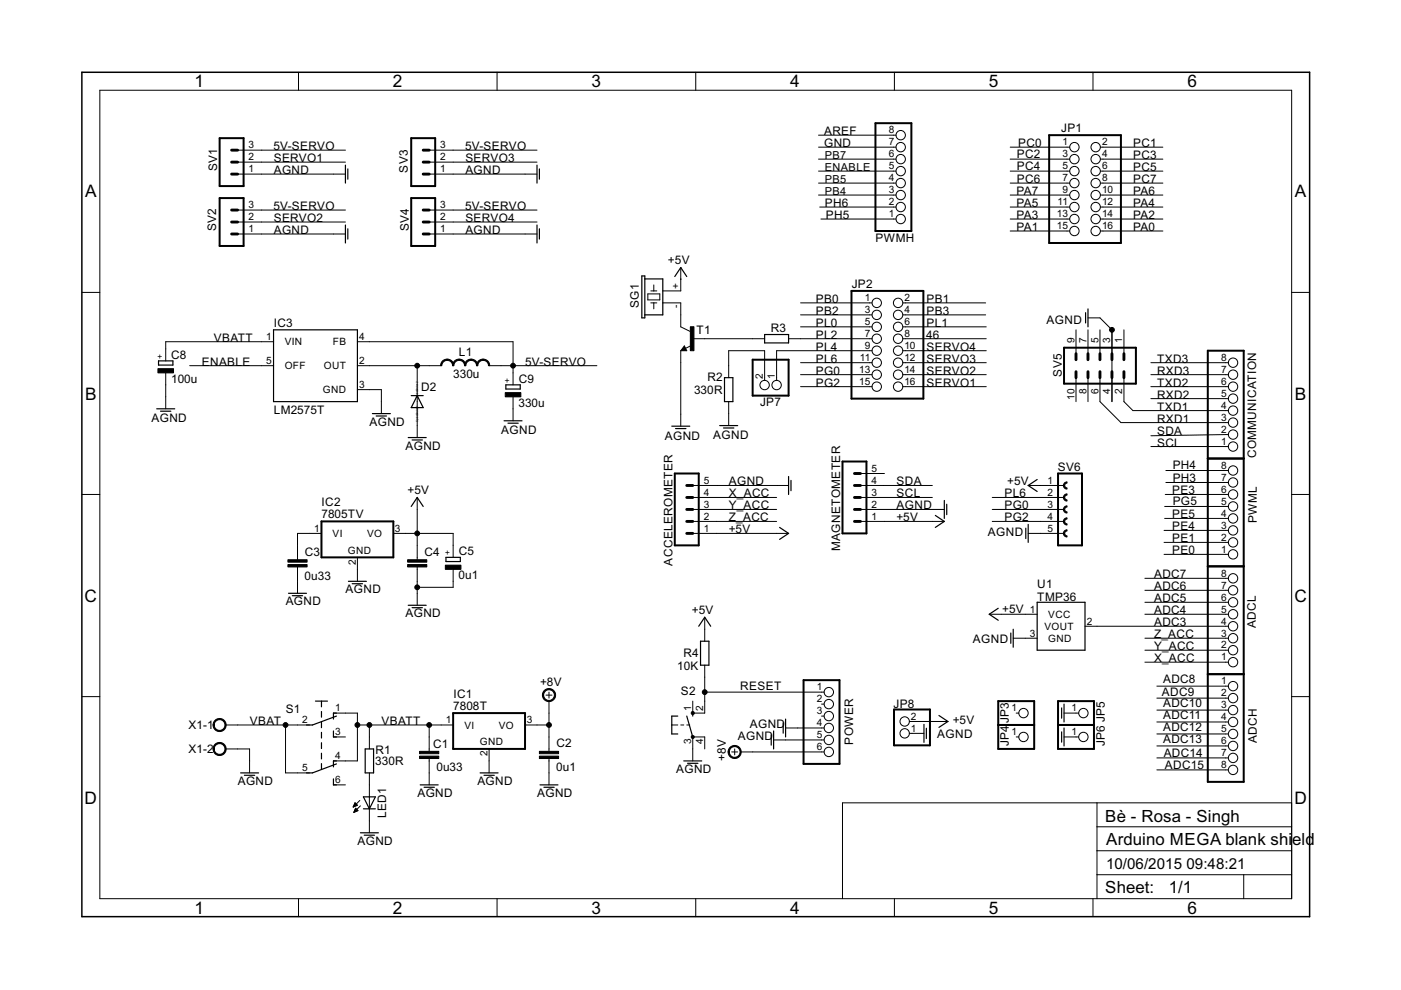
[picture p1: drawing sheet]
<svg xmlns="http://www.w3.org/2000/svg" width="297mm" height="210mm" viewBox="0 0 297 210" stroke-linecap="round" stroke-linejoin="round" font-family="sans-serif">
<g fill="none" stroke="#000" stroke-width=".42">
<path d="M46.6 29.3h5v10.2h-5zM87.2 29.3h5.1v10.2h-5.1zM185.6 26.1h7.6v22.9h-7.6zM222.4 28.7h15.3v22.8h-15.3zM46.6 42h5v10.2h-5zM87.2 42h5.1v10.2h-5.1zM159.6 76.3h7.6v7.6h-7.6zM180.5 61.7h15.3v22.8h-15.3zM225.6 73.7h15.2v7.6h-15.2zM256.1 74.4h7.6v91.4h-7.6zM178.6 97.9h5.1v15.2h-5.1zM256.1 97.2h7.6"/>
<path d="M68.2 110.6h15.2v7.6h-15.2zM143.1 100.4h5v15.2h-5zM224.3 100.4h5.1v15.2h-5.1zM256.1 120.1h7.6M96.1 151.2h15.2v7.6h-15.2zM170.4 144.2h7.6v17.8h-7.6zM189.5 150.4h7.7v7.6h-7.7zM211.6 153.7h7.7M211.6 148.7h7.7v10.1h-7.7zM224.3 153.7h7.6M224.3 148.7h7.6v10.1h-7.6zM256.1 142.9h7.6"/>
</g>
<g fill="none" stroke="#000" stroke-width=".21">
<path d="M21.2 19.1h252.7v171.4h-252.7zM63.3 15.3v3.8M105.4 15.3v3.8M147.5 15.3v3.8M189.6 15.3v3.8M231.7 15.3v3.8M50.4 36.9h22.8M50.4 34.4h22.8M50.4 31.8h22.8M91 36.9h22.9M91 34.4h22.9M91 31.8h22.9"/>
<path d="M173.5 38.8h16.5M173.5 36.3h16.5M173.5 33.7h16.5M173.5 31.2h16.5M173.5 28.7h16.5M214.2 38.8h12.6M214.2 36.3h12.6M214.2 33.7h12.6M214.2 31.2h12.6M233.3 38.8h13.2M233.3 36.3h13.2M233.3 33.7h13.2"/>
<path d="M233.3 31.2h13.2M50.4 49.6h22.8M50.4 47.1h22.8M50.4 44.5h22.8M91 49.6h22.9M91 47.1h22.9M91 44.5h22.9M144.3 56.7v5h-3.8M173.5 41.4h16.5M173.8 43.9h16.2M174.1 46.4h15.9M214.2 46.4h12.6"/>
<path d="M214.2 43.9h12.6M214.2 41.4h12.6M214.2 49h12.6M233.3 46.4h13.2M233.3 43.9h13.2M233.3 41.4h13.2M233.3 49h13.2M17.4 62h3.8M35.1 79.1v7.6M40.2 77.5h17.8M58 72.5h-22.9v4M75.8 77.5h17.7"/>
<path d="M75.8 72.5h33v9.1M88.5 77.5v15.3M103.7 77.5h22.9M137.4 62.3h2.5v1.3h-2.5zM138 64.2h1.3M138 61.7h1.3M138.6 60.4v1.3M138.6 64.2v1.3M140.5 64.2h3.8v5.1l2.1 1M144.3 74.4v16M145.1 73.3l.5 1.1h-1.3zM146.6 73.3l-1.3 .6"/>
<path d="M146.9 71.8h15.2M167.2 71.8h17.7M169.7 79.4h15.2M169.7 76.9h15.2M169.7 64.2h15.2M169.7 66.8h15.2M169.7 69.3h15.2M184.9 74.4h-20.2v6.2M191.4 79.4h17.7M191.4 76.9h17.7M191.4 64.2h17.6M191.4 66.8h17.6"/>
<path d="M191.4 69.3h17.7M191.4 71.8h17.7M191.4 74.4h17.7M228.1 69.9v5.1M230.7 67.4h2.5l2.6 2.5v15.3M230.7 69.9v5.1M233.2 69.9v5.1M238.3 69.9v5.1M244 79.4h16.5M244 76.9h16.5M273.9 62h3.8M75.8 82.6h5.1v5.1"/>
<path d="M108.8 84.1v5.1M154.5 80.1v-5.7h7.6v6.2M154.5 85.2v5M169.7 82h15.2M191.4 82h17.7M228.1 80.1v5.1M230.7 80.1v5.1M233.2 80.1v5.1l4.5 4.4h22.8M238.3 80.1v5.1l1.9 1.9h20.3M244 94.7h16.5M244 84.5h16.5M244 82h16.5"/>
<path d="M247.2 99.8h13.3M260.5 92.1l-16.5 .3M17.4 104.8h3.8M68.2 113.1h-5.1v5.6M75.8 118.2v5.1M83.4 113.1h12.7v5.1M88.5 105.5v13.2M146.9 113.1h20.3M146.9 102.9h20.3M146.9 105.5h17.8M146.9 108h17.8M146.9 110.6h17.8"/>
<path d="M182.4 102.9h15.3M182.4 105.5h15.3M182.4 108h17.8M182.4 110.6h17.8M182.4 100.4h5.1M210.4 105.5h15.2M210.4 108h15.2M210.4 110.6h15.2M218 113.1h7.6M218 102.9h7.6M246.8 117.5h13.7M246.8 115h13.7"/>
<path d="M246.8 112.5h13.7M246.9 109.9h13.6M246.9 107.4h13.6M247.1 104.8h13.4M247.2 102.3h13.3M273.9 104.8h3.8M63.1 120.2v5.6M88.5 120.2v8.1M96.1 120.7v3.8h-7.6M149.4 130.9v5.1M209.7 130.2h10.2M214.8 135.3h5.1"/>
<path d="M230 132.8h30.5M242.7 137.9h17.8M242.7 135.3h17.8M242.7 130.2h17.8M242.7 127.7h17.8M242.7 125.2h17.8M242.7 122.6h17.8M17.4 147.7h3.8M47.8 153.7h17.8M47.8 158.8h5.1v5.1M60.5 153.7v10.2h5.1M70.7 151.2h5.1v10.1h-5.1"/>
<path d="M70.7 156.3h2.5M75.8 153.7h20.3M78.3 153.7v5.1M91 153.7v5.6M103.7 158.8v5.1M111.3 153.7h5.1M115.8 147.4h1.2M116.4 146.7v1.3M116.4 148.7v10.6M142.4 153.7h1.3M144.3 153.7h.7M145.6 153.7h.6"/>
<path d="M149.4 146.7h25.3M149.4 141v10.2h-2.5v-2.5M149.4 158.8v-2.5h-2.5v5M155.1 159.4h1.3M155.8 158.8v1.3M157 159.4h17.7M164 156.9h10.7M166.6 154.3h8.1M174.2 149.3h.5M174.2 151.8h.5M192.8 155.5h3.1M192.8 153h8.2"/>
<path d="M215.5 151.2h.5M215.5 156.3h.5M225.6 151.2h3.1M225.6 156.3h3.1M242.7 140.4h17.8M245.3 145.5h15.2M245.3 148h15.2M245.3 150.6h15.2M245.3 153.1h15.2M245.3 155.6h15.2M245.3 158.2h15.2M273.9 147.7h3.8"/>
<path d="M70.7 166.4h2.5M74.9 171.1h.1M75 171h.3M75 170.8h.5M75.1 170.7h.6M75.1 172.1h.1M75.1 170.6h.5M75.1 172h.4M75.2 170.5h.3M75.2 171.9h.6M75.2 170.3h.2M75.2 171.8h.6"/>
<path d="M75.2 171.7h.5M75.3 170.2l-.4 .9M75.3 170.2l.5 .5-.9 .4M75.3 170.2h.1M75.3 171.6h.3M75.4 171.4h.1M75.4 171.4l.5 .5-.9 .4zM76.3 169.7l-1.4 1.4M76.4 170.9l-1.4 1.4M78.3 163.9v12.7M91 160.8v5.6M116.4 160.8v5.6"/>
<path d="M232.6 170.2v20.3M232.6 175.3h41.3M245.3 160.7h15.2M245.3 163.2h15.2M273.9 170.2h-95.3v20.3M63.3 190.5v3.9M105.4 190.5v3.9M147.5 190.5v3.9M189.6 190.5v3.9M231.7 190.5v3.9M232.6 185.5h41.3M232.6 180.4h41.3"/>
<path d="M263.7 185.5v5"/>
<circle cx="191" cy="36.3" r=".99"/>
<circle cx="191" cy="33.7" r=".99"/>
<circle cx="191" cy="28.7" r=".99"/>
<circle cx="191" cy="38.8" r=".99"/>
<circle cx="191" cy="31.2" r=".99"/>
<circle cx="227.8" cy="33.7" r=".99"/>
<circle cx="227.8" cy="31.2" r=".99"/>
<circle cx="227.8" cy="36.3" r=".99"/>
<circle cx="227.8" cy="38.8" r=".99"/>
<circle cx="232.3" cy="36.3" r=".99"/>
<circle cx="232.3" cy="31.2" r=".99"/>
<circle cx="232.3" cy="33.7" r=".99"/>
<circle cx="232.3" cy="38.8" r=".99"/>
<circle cx="191" cy="41.4" r=".99"/>
<circle cx="191" cy="46.4" r=".99"/>
<circle cx="191" cy="43.9" r=".99"/>
<circle cx="227.8" cy="41.4" r=".99"/>
<circle cx="227.8" cy="43.9" r=".99"/>
<circle cx="227.8" cy="49" r=".99"/>
<circle cx="227.8" cy="46.4" r=".99"/>
<circle cx="232.3" cy="41.4" r=".99"/>
<circle cx="232.3" cy="46.4" r=".99"/>
<circle cx="232.3" cy="43.9" r=".99"/>
<circle cx="232.3" cy="49" r=".99"/>
<circle cx="185.9" cy="64.2" r=".99"/>
<circle cx="185.9" cy="69.3" r=".99"/>
<circle cx="185.9" cy="71.8" r=".99"/>
<circle cx="185.9" cy="66.8" r=".99"/>
<circle cx="185.9" cy="74.4" r=".99"/>
<circle cx="185.9" cy="76.9" r=".99"/>
<circle cx="185.9" cy="79.4" r=".99"/>
<circle cx="190.4" cy="66.8" r=".99"/>
<circle cx="190.4" cy="64.2" r=".99"/>
<circle cx="190.4" cy="71.8" r=".99"/>
<circle cx="190.4" cy="74.4" r=".99"/>
<circle cx="190.4" cy="79.4" r=".99"/>
<circle cx="190.4" cy="69.3" r=".99"/>
<circle cx="190.4" cy="76.9" r=".99"/>
<circle cx="261.4" cy="79.4" r=".99"/>
<circle cx="261.4" cy="76.9" r=".99"/>
<circle cx="162.1" cy="81.6" r=".99"/>
<circle cx="164.7" cy="81.6" r=".99"/>
<circle cx="185.9" cy="82" r=".99"/>
<circle cx="190.4" cy="82" r=".99"/>
<circle cx="261.4" cy="92.1" r=".99"/>
<circle cx="261.4" cy="99.8" r=".99"/>
<circle cx="261.4" cy="94.7" r=".99"/>
<circle cx="261.4" cy="89.6" r=".99"/>
<circle cx="261.4" cy="87.1" r=".99"/>
<circle cx="261.4" cy="84.5" r=".99"/>
<circle cx="261.4" cy="82" r=".99"/>
<circle cx="261.4" cy="107.4" r=".99"/>
<circle cx="261.4" cy="115" r=".99"/>
<circle cx="261.4" cy="112.5" r=".99"/>
<circle cx="261.4" cy="117.5" r=".99"/>
<circle cx="261.4" cy="109.9" r=".99"/>
<circle cx="261.4" cy="104.8" r=".99"/>
<circle cx="261.4" cy="102.3" r=".99"/>
<circle cx="261.4" cy="137.9" r=".99"/>
<circle cx="261.4" cy="132.8" r=".99"/>
<circle cx="261.4" cy="125.2" r=".99"/>
<circle cx="261.4" cy="135.3" r=".99"/>
<circle cx="261.4" cy="127.7" r=".99"/>
<circle cx="261.4" cy="122.6" r=".99"/>
<circle cx="261.4" cy="130.2" r=".99"/>
<circle cx="175.7" cy="156.9" r=".99"/>
<circle cx="175.7" cy="154.3" r=".99"/>
<circle cx="175.7" cy="146.7" r=".99"/>
<circle cx="175.7" cy="159.4" r=".99"/>
<circle cx="175.7" cy="149.3" r=".99"/>
<circle cx="175.7" cy="151.8" r=".99"/>
<circle cx="191.8" cy="155.5" r=".99"/>
<circle cx="191.8" cy="153" r=".99"/>
<circle cx="217" cy="151.2" r=".99"/>
<circle cx="217" cy="156.3" r=".99"/>
<circle cx="229.7" cy="156.3" r=".99"/>
<circle cx="229.7" cy="151.2" r=".99"/>
<circle cx="261.4" cy="145.5" r=".99"/>
<circle cx="261.4" cy="148" r=".99"/>
<circle cx="261.4" cy="155.6" r=".99"/>
<circle cx="261.4" cy="140.4" r=".99"/>
<circle cx="261.4" cy="150.6" r=".99"/>
<circle cx="261.4" cy="158.2" r=".99"/>
<circle cx="261.4" cy="153.1" r=".99"/>
<circle cx="261.4" cy="160.7" r=".99"/>
<circle cx="261.4" cy="163.2" r=".99"/>
</g>
<g fill="none" stroke="#000" stroke-width=".25">
<path d="M73.2 35v3.8M73.7 35.8v2.2M113.9 35v3.8M114.4 35.8v2.2M73.2 47.7v3.8M73.7 48.5v2.2M113.9 47.7v3.8M114.4 48.5v2.2M136.1 58.5h.6v8.9h-.6zM136.7 59.1h3.8v7.7h-3.8M143.1 58.6l1.2-1.9 1.3 1.9M33.6 76.5h3.1v.9h-3.1z"/>
<path d="M58 69.9h17.8v15.3h-17.8zM145.1 73.9l-.1 .2h.4l-.3-.5-.5 .6h.8M162.1 70.9h5.1v1.8h-5.1zM230.2 66.3v2.2M230.7 65.5v3.8M33.2 86.7h3.8M34 87.2h2.2M79 87.7h3.8M79.8 88.2h2.1M86.6 92.8h3.8M87.2 83.9h2.5M87.4 93.3h2.2"/>
<path d="M88.5 83.9l1.2 2.5h-2.5zM106.9 89.2h3.8M107.3 81.6h3v.9h-3zM107.7 89.7h2.2M142.4 90.4h3.8M143.2 90.9h2.2M152.6 90.2h3.8M153.4 90.7h2.2M153.6 80.1h1.8v5.1h-1.8zM87.2 107.4l1.3-1.9 1.2 1.9M94.6 118.2h3v.9h-3zM165.3 111.8l1.9 1.3-1.9 1.3"/>
<path d="M167.2 101v3.8M167.7 101.9v2.1M198.3 109.3l1.9 1.3-1.9 1.2M200.2 106.1v3.8M200.7 106.9v2.2M217.5 112v2.2M218 111.2v3.8M219.9 101.7l-1.9 1.2 1.9 1.3M61.2 125.8h3.8M62 126.3h2.2M73.9 123.3h3.8M74.7 123.8h2.2"/>
<path d="M86.6 128.3h3.8M87.4 128.8h2.2M148.1 132.8l1.3-1.9 1.3 1.9M148.5 136h1.8v5h-1.8zM211.6 129l-1.9 1.2 1.9 1.3M214.3 134.2v2.2M214.8 133.4v3.8M219.9 127.7h10.1v10.2h-10.1zM66.9 148.7h2.5M68.2 148.7v1.2M68.2 150.9v1.2M68.2 153.1v1.2"/>
<path d="M68.2 155.3v1.2M68.2 157.5v1.2M68.2 159.7v1.2M70.7 155v1.3h.6M71.3 151.8l-5 1.9h-1.3M71.3 151.2h-.6v1.3M77.4 158.8h1.8v5.1h-1.8zM143.7 151.8h-1.3v3.8h1.3M145.6 151.8l1.3 4.5M146.9 151.2v.6M163.5 155.8v2.2M164 155v3.8"/>
<path d="M166.1 153.3v2.1M166.6 152.5v3.8M195.9 153.6v3.8M196.4 154.4v2.2M199.1 151.7l1.9 1.3-1.9 1.2M225.1 150.1v2.2M225.1 155.2v2.2M225.6 149.3v3.8M225.6 154.3v3.9M51 163.9h3.8M51.8 164.4h2.2M68.2 161.9v1.2"/>
<path d="M70.7 165.1v1.3h.6M71.3 161.3h-.6v1.3M71.3 162l-5 1.9h-1.3M76.4 176.6h3.8M77 169h2.6l-1.3 2.5zM77 171.5h2.6M77.2 177.1h2.2M89.1 166.4h3.8M89.9 166.9h2.2M101.8 163.9h3.8M102.6 164.4h2.2M114.5 166.4h3.8"/>
<path d="M115.3 166.9h2.2M145 161.3h3.8M145.8 161.8h2.2"/>
</g>
<g fill="#000" stroke="#000" stroke-width=".21">
<path d="M93.8 76.5l1-.4v.3l-.9 .4-.2 .7h-.3z" fill-rule="evenodd"/>
<path d="M94.8 76.1a1.37 1.37 0 0 1 1.4 1.4h-.3l-.2-.7-.4-.3-.5-.1z" fill-rule="evenodd"/>
<path d="M96.4 76.5l.9-.4v.3l-.8 .4-.3 .7h-.3z" fill-rule="evenodd"/>
<path d="M97.3 76.1a1.37 1.37 0 0 1 1.4 1.4h-.2l-.2-.7-.4-.3-.6-.1z" fill-rule="evenodd"/>
<path d="M98.9 76.5l1-.4v.3l-.9 .4-.3 .7h-.2z" fill-rule="evenodd"/>
<path d="M99.9 76.1a1.37 1.37 0 0 1 1.4 1.4h-.3l-.2-.7-.4-.3-.5-.1z" fill-rule="evenodd"/>
<path d="M101.4 76.5l1-.4v.3l-.9 .4-.2 .7h-.3z" fill-rule="evenodd"/>
<path d="M102.4 76.1a1.37 1.37 0 0 1 1.4 1.4h-.2l-.3-.7-.4-.3-.5-.1z" fill-rule="evenodd"/>
<path d="M225.7 107.5l.5-.2v.2a.51 .51 0 0 0-.5 .5 .51 .51 0 0 0 .5 .5v.3a.76 .76 0 0 1-.7-.5 .76 .76 0 0 1 .2-.8z" fill-rule="evenodd"/>
<path d="M225.7 104.9l.5-.2v.3a.51 .51 0 0 0-.5 .5 .51 .51 0 0 0 .5 .5v.2a.76 .76 0 0 1-.7-.4 .76 .76 0 0 1 .2-.9z" fill-rule="evenodd"/>
<path d="M225.7 102.4l.5-.2v.2a.51 .51 0 0 0-.5 .5 .51 .51 0 0 0 .5 .5v.3a.76 .76 0 0 1-.7-.5 .76 .76 0 0 1 .2-.8z" fill-rule="evenodd"/>
<path d="M225.7 112.5l.5-.2v.3a.51 .51 0 0 0-.5 .5 .51 .51 0 0 0 .5 .5v.3a.76 .76 0 0 1-.7-.5 .76 .76 0 0 1 .2-.9z" fill-rule="evenodd"/>
<path d="M225.7 110l.5-.2v.2a.51 .51 0 0 0-.5 .6 .51 .51 0 0 0 .5 .5v.2a.76 .76 0 0 1-.7-.5 .76 .76 0 0 1 .2-.8z" fill-rule="evenodd"/>
<path d="M45.6 152.8a1.4 1.4 0 0 1 2.2 .2 1.4 1.4 0 0 1-.9 2.1 1.4 1.4 0 0 1-1.7-1.4h.2a1.14 1.14 0 0 1 1.7-.9 1.14 1.14 0 0 1 .1 1.9 1.14 1.14 0 0 1-1.8-.7v-.3h-.2z" fill-rule="evenodd"/>
<path d="M45.6 157.8a1.4 1.4 0 0 1 2.2 .3 1.4 1.4 0 0 1-.9 2 1.4 1.4 0 0 1-1.7-1.3h.2a1.14 1.14 0 0 1 1.7-.9 1.14 1.14 0 0 1 .1 1.9 1.14 1.14 0 0 1-1.8-.7v-.3h-.2z" fill-rule="evenodd"/>
<path d="M115.4 146.4a1.4 1.4 0 0 1 2.2 .2 1.4 1.4 0 0 1-.8 2.1 1.4 1.4 0 0 1-1.8-1.3h.3a1.15 1.15 0 0 1 1.6-1.1 1.15 1.15 0 0 1 .3 1.9 1.15 1.15 0 0 1-1.9-.5v-.3h-.3z" fill-rule="evenodd"/>
<path d="M146.6 150.9h.5v.5h-.5z" fill-rule="evenodd"/>
<path d="M154.7 158.5a1.4 1.4 0 0 1 2.3 .2 1.4 1.4 0 0 1-.9 2.1 1.4 1.4 0 0 1-1.7-1.4h.2a1.15 1.15 0 0 1 1.6-1 1.15 1.15 0 0 1 .3 1.9 1.15 1.15 0 0 1-1.8-.6l-.1-.3h-.2z" fill-rule="evenodd"/>
<circle cx="88.5" cy="77.5" r=".51"/>
<circle cx="108.8" cy="77.5" r=".51"/>
<circle cx="235.8" cy="69.9" r=".51"/>
<circle cx="88.5" cy="113.1" r=".51"/>
<circle cx="88.5" cy="124.5" r=".51"/>
<circle cx="60.5" cy="153.7" r=".51"/>
<circle cx="75.8" cy="153.7" r=".51"/>
<circle cx="78.3" cy="153.7" r=".51"/>
<circle cx="91" cy="153.7" r=".51"/>
<circle cx="116.4" cy="153.7" r=".51"/>
<circle cx="146.9" cy="156.3" r=".33"/>
<circle cx="149.4" cy="146.7" r=".51"/>
</g>
<path d="M33.5 78.2h3.3v.9h-3.3zM146.4 69.3h.7v5.1h-.7zM107.1 83.2h3.3v.9h-3.3zM61 119.7h4.1v.5h-4.1zM61 118.7h4.1v.5h-4.1zM86.4 119.7h4.1v.5h-4.1zM86.4 118.7h4.1v.5h-4.1zM94.4 119.8h3.3v.9h-3.3zM89 159.3h4v.5h-4zM114.4 159.3h4v.5h-4zM89 160.3h4v.5h-4zM114.4 160.3h4v.5h-4z" fill="#000" stroke="#000" stroke-width=".21"/>
<g fill="none" stroke="#000" stroke-width=".61">
<path d="M49.1 31.8h1.3M49.1 34.4h1.3M49.1 36.9h1.3M89.7 31.8h1.3M89.7 34.4h1.3M89.7 36.9h1.3M49.1 44.5h1.3M49.1 47.1h1.3M49.1 49.6h1.3M89.7 44.5h1.3M89.7 47.1h1.3M89.7 49.6h1.3"/>
<path d="M228.1 75v1.3M228.1 78.8v1.3M230.7 75v1.3M230.7 78.8v1.3M233.2 75v1.3M233.2 78.8v1.3M235.8 75v1.3M235.8 78.8v1.3M238.3 75v1.3M238.3 78.8v1.3M145.6 108h1.3M145.6 110.6h1.3"/>
<path d="M145.6 113.1h1.3M145.6 102.9h1.3M145.6 105.5h1.3M181.2 108h1.2M181.2 110.6h1.2M181.2 102.9h1.2M181.2 105.5h1.2M181.2 100.4h1.2"/>
</g>
<path d="M17.4 15.3h260.3v179.1h-260.3z" fill="none" stroke="#000" stroke-width=".32"/>
<g font-size="4.1">
<text x="41.2" y="18.5">1</text>
<text x="83.3" y="18.5">2</text>
<text x="125.4" y="18.5">3</text>
<text x="167.6" y="18.5">4</text>
<text x="209.7" y="18.5">5</text>
<text x="251.8" y="18.5">6</text>
<text x="18" y="41.9">A</text>
<text x="274.5" y="41.9">A</text>
<text x="18" y="84.7">B</text>
<text x="274.5" y="84.7">B</text>
<text x="17.9" y="127.6">C</text>
<text x="274.4" y="127.6">C</text>
<text x="17.9" y="170.4">D</text>
<text x="274.4" y="170.4">D</text>
<text x="41.2" y="193.7">1</text>
<text x="83.3" y="193.7">2</text>
<text x="125.4" y="193.7">3</text>
<text x="167.6" y="193.7">4</text>
<text x="209.7" y="193.7">5</text>
<text x="251.8" y="193.7">6</text>
</g>
<g font-size="4">
<text x="234.3" y="174.3">Bè - Rosa - Singh</text>
<text x="234.6" y="179.1">Arduino MEGA blank shi</text>
<text x="274" y="179.1">eld</text>
<text x="234.3" y="189.4">Sheet:</text>
<text x="247.8" y="189.3">1/1</text>
</g>
<g font-size="3.6">
<text x="234.5" y="184.2">10/06/2015</text>
<text x="251.6" y="184.2">09:48:21</text>
</g>
<g font-size="2.8">
<text x="174.7" y="28.5">AREF</text>
<text x="225" y="28">JP1</text>
<text x="58" y="31.8">5V-SERVO</text>
<text x="58" y="34.4">SERVO1</text>
<text x="98.6" y="31.8">5V-SERVO</text>
<text x="98.7" y="34.4">SERVO3</text>
<text x="174.7" y="31.1">GND</text>
<text x="215.6" y="33.5">PC2</text>
<text x="215.9" y="31.2">PC0</text>
<text x="240.3" y="31.2">PC1</text>
<text x="240.3" y="33.7">PC3</text>
<text x="46.1" y="36.4" transform="rotate(-90 46.1 36.4)">SV1</text>
<text x="58" y="36.9">AGND</text>
<text x="86.4" y="36.6" transform="rotate(-90 86.4 36.6)">SV3</text>
<text x="98.7" y="36.9">AGND</text>
<text x="215.5" y="41.4">PA7</text>
<text x="215.6" y="36">PC4</text>
<text x="215.6" y="38.8">PC6</text>
<text x="240.3" y="36.3">PC5</text>
<text x="240.3" y="38.8">PC7</text>
<text x="240.3" y="41.4">PA6</text>
<text x="58" y="44.5">5V-SERVO</text>
<text x="58" y="47.1">SERVO2</text>
<text x="98.6" y="44.5">5V-SERVO</text>
<text x="98.7" y="47.1">SERVO4</text>
<text x="174.9" y="43.9">PH6</text>
<text x="175.1" y="46.4">PH5</text>
<text x="215.5" y="46.4">PA3</text>
<text x="215.5" y="43.9">PA5</text>
<text x="240.3" y="46.4">PA2</text>
<text x="240.3" y="43.9">PA4</text>
<text x="45.8" y="49.1" transform="rotate(-90 45.8 49.1)">SV2</text>
<text x="58" y="49.6">AGND</text>
<text x="86.7" y="49.1" transform="rotate(-90 86.7 49.1)">SV4</text>
<text x="98.7" y="49.6">AGND</text>
<text x="185.6" y="51.4">PWMH</text>
<text x="215.5" y="49">PA1</text>
<text x="240.3" y="49">PA0</text>
<text x="141.6" y="56">+5V</text>
<text x="135.4" y="65.3" transform="rotate(-90 135.4 65.3)">SG1</text>
<text x="173" y="64.2">PB0</text>
<text x="180.6" y="61">JP2</text>
<text x="196.4" y="64.2">PB1</text>
<text x="58" y="69.3">IC3</text>
<text x="147.7" y="70.8">T1</text>
<text x="163.4" y="70.3">R3</text>
<text x="173" y="66.7">PB2</text>
<text x="173" y="69.3">PL0</text>
<text x="173" y="71.8">PL2</text>
<text x="196.4" y="71.8">46</text>
<text x="196.4" y="66.7">PB3</text>
<text x="196.4" y="69.3">PL1</text>
<text x="221.9" y="68.7">AGND</text>
<text x="36.3" y="76">C8</text>
<text x="42.8" y="77.5">ENABLE</text>
<text x="45.3" y="72.5">VBATT</text>
<text x="97.3" y="75.5">L1</text>
<text x="111.3" y="77.5">5V-SERVO</text>
<text x="173" y="74.4">PL4</text>
<text x="173" y="76.9">PL6</text>
<text x="196.4" y="76.9">SERVO3</text>
<text x="196.4" y="74.4">SERVO4</text>
<text x="245.3" y="76.9">TXD3</text>
<text x="36.3" y="81.1">100u</text>
<text x="89.3" y="82.9">D2</text>
<text x="96.1" y="80.1">330u</text>
<text x="110" y="81.1">C9</text>
<text x="147.2" y="83.6">330R</text>
<text x="150" y="80.8">R2</text>
<text x="173" y="79.4">PG0</text>
<text x="173" y="82">PG2</text>
<text x="196.4" y="82">SERVO1</text>
<text x="196.4" y="79.4">SERVO2</text>
<text x="225.1" y="79.9" transform="rotate(-90 225.1 79.9)">SV5</text>
<text x="245.3" y="79.4">RXD3</text>
<text x="245.3" y="82">TXD2</text>
<text x="32.1" y="89.5">AGND</text>
<text x="58" y="87.7">LM2575T</text>
<text x="109.9" y="86.2">330u</text>
<text x="161.1" y="86">JP7</text>
<text x="245.3" y="89.6">RXD1</text>
<text x="245.3" y="87.1">TXD1</text>
<text x="245.3" y="84.5">RXD2</text>
<text x="78.4" y="90.2">AGND</text>
<text x="86" y="95.3">AGND</text>
<text x="106.3" y="92">AGND</text>
<text x="141" y="93.3">AGND</text>
<text x="151.2" y="93">AGND</text>
<text x="245.3" y="92.1">SDA</text>
<text x="245.3" y="94.7">SCL</text>
<text x="224.3" y="99.9">SV6</text>
<text x="248.6" y="99.5">PH4</text>
<text x="266.4" y="97.2" transform="rotate(-90 266.4 97.2)">COMMUNICATION</text>
<text x="68.2" y="107.4">IC2</text>
<text x="86.4" y="104.7">+5V</text>
<text x="154.5" y="102.9">AGND</text>
<text x="154.5" y="105.5">X_ACC</text>
<text x="190.1" y="102.9">SDA</text>
<text x="190.1" y="105.5">SCL</text>
<text x="213" y="105.5">PL6</text>
<text x="213.5" y="102.9">+5V</text>
<text x="248.5" y="104.8">PE3</text>
<text x="248.6" y="102.3">PH3</text>
<text x="248.6" y="107.1">PG5</text>
<text x="68.1" y="109.9">7805TV</text>
<text x="154.5" y="113.1">+5V</text>
<text x="154.5" y="108">Y_ACC</text>
<text x="154.5" y="110.6">Z_ACC</text>
<text x="190.1" y="110.6">+5V</text>
<text x="190.1" y="108">AGND</text>
<text x="209.5" y="113.6">AGND</text>
<text x="213" y="108">PG0</text>
<text x="213" y="110.6">PG2</text>
<text x="248.5" y="109.9">PE5</text>
<text x="248.5" y="112.5">PE4</text>
<text x="266.5" y="110.9" transform="rotate(-90 266.5 110.9)">PWML</text>
<text x="64.6" y="117.8">C3</text>
<text x="90" y="117.8">C4</text>
<text x="97.3" y="117.7">C5</text>
<text x="142.6" y="119.9" transform="rotate(-90 142.6 119.9)">ACCELEROMETER</text>
<text x="178.1" y="116.9" transform="rotate(-90 178.1 116.9)">MAGNETOMETER</text>
<text x="248.5" y="115">PE1</text>
<text x="248.5" y="117.5">PE0</text>
<text x="64.6" y="122.9">0u33</text>
<text x="73.3" y="125.8">AGND</text>
<text x="97.2" y="122.8">0u1</text>
<text x="219.9" y="124.6">U1</text>
<text x="244.7" y="125">ADC6</text>
<text x="244.7" y="122.5">ADC7</text>
<text x="60.6" y="128.3">AGND</text>
<text x="86" y="130.9">AGND</text>
<text x="146.7" y="130.1">+5V</text>
<text x="212.5" y="130">+5V</text>
<text x="219.9" y="127.4">TMP36</text>
<text x="244.7" y="130.1">ADC4</text>
<text x="244.7" y="127.6">ADC5</text>
<text x="206.3" y="136.3">AGND</text>
<text x="244.7" y="132.6">ADC3</text>
<text x="244.7" y="137.7">Y_ACC</text>
<text x="244.7" y="135.2">Z_ACC</text>
<text x="266.2" y="133.2" transform="rotate(-90 266.2 133.2)">ADCL</text>
<text x="143.6" y="142">10K</text>
<text x="144.9" y="139.2">R4</text>
<text x="244.7" y="140.3">X_ACC</text>
<text x="96.1" y="148">IC1</text>
<text x="114.5" y="145.5">+8V</text>
<text x="144.4" y="147.4">S2</text>
<text x="157" y="146.2">RESET</text>
<text x="246.3" y="147.6">ADC9</text>
<text x="246.6" y="144.8">ADC8</text>
<text x="246.6" y="149.9">ADC10</text>
<text x="40" y="154.6">X1-1</text>
<text x="53" y="153.7">VBAT</text>
<text x="60.6" y="151.2">S1</text>
<text x="80.9" y="153.7">VBATT</text>
<text x="96.1" y="150.5">7808T</text>
<text x="159" y="154.4">AGND</text>
<text x="189.4" y="150">JP8</text>
<text x="202" y="153.5">+5V</text>
<text x="213.9" y="153.3" transform="rotate(-90 213.9 153.3)">JP3</text>
<text x="246.6" y="152.5">ADC11</text>
<text x="246.6" y="155">ADC12</text>
<text x="40" y="159.7">X1-2</text>
<text x="79.6" y="159.8">R1</text>
<text x="91.8" y="158.7">C1</text>
<text x="118" y="158.4">C2</text>
<text x="153.9" y="161.3" transform="rotate(-90 153.9 161.3)">+8V</text>
<text x="156.4" y="156.9">AGND</text>
<text x="180.9" y="157.9" transform="rotate(-90 180.9 157.9)">POWER</text>
<text x="198.7" y="156.5">AGND</text>
<text x="213.9" y="158.2" transform="rotate(-90 213.9 158.2)">JP4</text>
<text x="234.2" y="158.2" transform="rotate(-90 234.2 158.2)">JP6 JP5</text>
<text x="246.6" y="157.5">ADC13</text>
<text x="246.7" y="160.5">ADC14</text>
<text x="266.5" y="157.5" transform="rotate(-90 266.5 157.5)">ADCH</text>
<text x="50.4" y="166.4">AGND</text>
<text x="79.6" y="162.1">330R</text>
<text x="92.5" y="163.5">0u33</text>
<text x="101.2" y="166.4">AGND</text>
<text x="117.9" y="163.5">0u1</text>
<text x="143.4" y="163.9">AGND</text>
<text x="247" y="163">ADC15</text>
<text x="81.9" y="173.5" transform="rotate(-90 81.9 173.5)">LED1</text>
<text x="88.5" y="169">AGND</text>
<text x="113.9" y="169">AGND</text>
<text x="75.8" y="179.1">AGND</text>
</g>
<g font-size="2.6">
<text x="174.9" y="33.7">PB7</text>
<text x="174.9" y="38.8">PB5</text>
<text x="174.9" y="41.4">PB4</text>
<text x="174.9" y="36.3">ENABLE</text>
</g>
<g font-size="2.4">
<text x="188.4" y="28.3">8</text>
<text x="52.7" y="34">2</text>
<text x="52.7" y="31.5">3</text>
<text x="93.3" y="34">2</text>
<text x="93.3" y="31.5">3</text>
<text x="188.4" y="35.9">5</text>
<text x="188.4" y="33.4">6</text>
<text x="188.4" y="30.8">7</text>
<text x="225.3" y="30.8">1</text>
<text x="225.3" y="33.4">3</text>
<text x="225.3" y="35.9">5</text>
<text x="233.7" y="30.8">2</text>
<text x="233.7" y="33.4">4</text>
<text x="233.7" y="35.9">6</text>
<text x="52.7" y="36.6">1</text>
<text x="93.3" y="36.6">1</text>
<text x="188.4" y="41">3</text>
<text x="188.4" y="38.5">4</text>
<text x="225.3" y="38.5">7</text>
<text x="225.3" y="41">9</text>
<text x="233.7" y="38.5">8</text>
<text x="233.7" y="41">10</text>
<text x="52.7" y="46.7">2</text>
<text x="52.7" y="44.2">3</text>
<text x="93.3" y="46.7">2</text>
<text x="93.3" y="44.2">3</text>
<text x="188.4" y="46.1">1</text>
<text x="188.4" y="43.5">2</text>
<text x="224.1" y="46.1">13</text>
<text x="224.2" y="43.5">11</text>
<text x="233.7" y="43.5">12</text>
<text x="233.7" y="46.1">14</text>
<text x="52.7" y="49.3">1</text>
<text x="93.3" y="49.3">1</text>
<text x="224.1" y="48.6">15</text>
<text x="233.7" y="48.6">16</text>
<text x="144" y="65.3" transform="rotate(-90 144 65.3)">-</text>
<text x="144" y="61.3" transform="rotate(-90 144 61.3)">+</text>
<text x="183.4" y="63.9">1</text>
<text x="191.8" y="63.9">2</text>
<text x="183.4" y="66.4">3</text>
<text x="183.4" y="68.9">5</text>
<text x="183.4" y="71.5">7</text>
<text x="191.8" y="66.4">4</text>
<text x="191.8" y="68.9">6</text>
<text x="191.8" y="71.5">8</text>
<text x="56.4" y="72.1">1</text>
<text x="56.4" y="77.2">5</text>
<text x="60.4" y="73.2">VIN</text>
<text x="70.6" y="73.2">FB</text>
<text x="76.1" y="72.1">4</text>
<text x="76.1" y="77.2">2</text>
<text x="182.3" y="76.6">11</text>
<text x="183.4" y="74">9</text>
<text x="191.8" y="74">10</text>
<text x="191.8" y="76.6">12</text>
<text x="227.8" y="72.7" transform="rotate(-90 227.8 72.7)">9</text>
<text x="230.3" y="72.7" transform="rotate(-90 230.3 72.7)">7</text>
<text x="232.9" y="72.7" transform="rotate(-90 232.9 72.7)">5</text>
<text x="235.4" y="72.7" transform="rotate(-90 235.4 72.7)">3</text>
<text x="237.9" y="72.7" transform="rotate(-90 237.9 72.7)">1</text>
<text x="258.9" y="76.6">8</text>
<text x="60.4" y="78.3">OFF</text>
<text x="68.5" y="83.4">GND</text>
<text x="68.7" y="78.3">OUT</text>
<text x="76.1" y="82.3">3</text>
<text x="161.8" y="80.3" transform="rotate(-90 161.8 80.3)">2</text>
<text x="164.3" y="80.3" transform="rotate(-90 164.3 80.3)">1</text>
<text x="182.2" y="79.1">13</text>
<text x="182.2" y="81.6">15</text>
<text x="191.8" y="79.1">14</text>
<text x="191.8" y="81.6">16</text>
<text x="230.3" y="83.6" transform="rotate(-90 230.3 83.6)">8</text>
<text x="232.9" y="83.6" transform="rotate(-90 232.9 83.6)">6</text>
<text x="235.4" y="83.6" transform="rotate(-90 235.4 83.6)">4</text>
<text x="237.9" y="83.6" transform="rotate(-90 237.9 83.6)">2</text>
<text x="258.9" y="81.6">6</text>
<text x="258.9" y="79.1">7</text>
<text x="227.8" y="84.8" transform="rotate(-90 227.8 84.8)">10</text>
<text x="258.9" y="89.2">3</text>
<text x="258.9" y="86.7">4</text>
<text x="258.9" y="84.2">5</text>
<text x="258.9" y="94.3">1</text>
<text x="258.9" y="91.8">2</text>
<text x="184.8" y="100">5</text>
<text x="258.9" y="101.9">7</text>
<text x="258.9" y="99.4">8</text>
<text x="149.2" y="107.7">3</text>
<text x="149.2" y="105.1">4</text>
<text x="149.2" y="102.6">5</text>
<text x="184.8" y="107.7">2</text>
<text x="184.8" y="105.1">3</text>
<text x="184.8" y="102.6">4</text>
<text x="222.1" y="102.6">1</text>
<text x="222.1" y="105.1">2</text>
<text x="222.1" y="107.7">3</text>
<text x="258.9" y="107">5</text>
<text x="258.9" y="104.5">6</text>
<text x="66.6" y="112.7">1</text>
<text x="70.5" y="113.9">VI</text>
<text x="77.8" y="113.9">VO</text>
<text x="83.7" y="112.7">3</text>
<text x="149.2" y="112.7">1</text>
<text x="149.2" y="110.2">2</text>
<text x="184.8" y="110.2">1</text>
<text x="222.1" y="110.2">4</text>
<text x="222.1" y="112.7">5</text>
<text x="258.9" y="112.1">3</text>
<text x="258.9" y="109.6">4</text>
<text x="73.8" y="117.4">GND</text>
<text x="75.4" y="119.7" transform="rotate(-90 75.4 119.7)">2</text>
<text x="258.9" y="117.2">1</text>
<text x="258.9" y="114.6">2</text>
<text x="258.9" y="124.8">7</text>
<text x="258.9" y="122.3">8</text>
<text x="218.3" y="129.9">1</text>
<text x="222.3" y="131">VCC</text>
<text x="258.9" y="129.9">5</text>
<text x="258.9" y="127.3">6</text>
<text x="218.3" y="135">3</text>
<text x="221.5" y="133.5">VOUT</text>
<text x="222.3" y="136.1">GND</text>
<text x="230.4" y="132.4">2</text>
<text x="258.9" y="137.5">2</text>
<text x="258.9" y="135">3</text>
<text x="258.9" y="132.4">4</text>
<text x="258.9" y="140">1</text>
<text x="173.2" y="146.4">1</text>
<text x="173.2" y="148.9">2</text>
<text x="258.9" y="145.1">1</text>
<text x="258.9" y="147.7">2</text>
<text x="64.1" y="153.4">2</text>
<text x="71" y="155.9">3</text>
<text x="71" y="150.8">1</text>
<text x="94.5" y="153.4">1</text>
<text x="98.5" y="154.5">VI</text>
<text x="105.8" y="154.5">VO</text>
<text x="111.7" y="153.4">3</text>
<text x="146.5" y="150.8" transform="rotate(-90 146.5 150.8)">1</text>
<text x="149.1" y="150.8" transform="rotate(-90 149.1 150.8)">2</text>
<text x="173.2" y="151.5">3</text>
<text x="173.2" y="154">4</text>
<text x="193.1" y="155.1">1</text>
<text x="193.1" y="152.6">2</text>
<text x="214.5" y="150.8">1</text>
<text x="214.5" y="155.9">1</text>
<text x="227.2" y="150.8">1</text>
<text x="227.2" y="155.9">1</text>
<text x="258.9" y="150.2">3</text>
<text x="258.9" y="152.7">4</text>
<text x="258.9" y="155.3">5</text>
<text x="71" y="161">4</text>
<text x="101.7" y="158">GND</text>
<text x="103.3" y="160.3" transform="rotate(-90 103.3 160.3)">2</text>
<text x="146.5" y="157.8" transform="rotate(-90 146.5 157.8)">3</text>
<text x="149.1" y="157.8" transform="rotate(-90 149.1 157.8)">4</text>
<text x="173.2" y="156.5">5</text>
<text x="173.2" y="159.1">6</text>
<text x="258.9" y="157.8">6</text>
<text x="258.9" y="160.4">7</text>
<text x="64.1" y="163.5">5</text>
<text x="71" y="166.1">6</text>
<text x="258.9" y="162.9">8</text>
</g>
<g font-size="2">
<text x="34.5" y="76.1" transform="rotate(-90 34.5 76.1)">+</text>
<text x="108.2" y="81.2" transform="rotate(-90 108.2 81.2)">+</text>
<text x="95.5" y="117.8" transform="rotate(-90 95.5 117.8)">+</text>
</g>
<g font-size=".7">
<text x="88.7" y="89.4" transform="rotate(-90 88.7 89.4)">SpiceOrder</text>
<text x="88.7" y="86.3" transform="rotate(-90 88.7 86.3)">1</text>
<text x="88.7" y="84.3" transform="rotate(-90 88.7 84.3)">SpiceOrder 2</text>
</g>
</svg>
